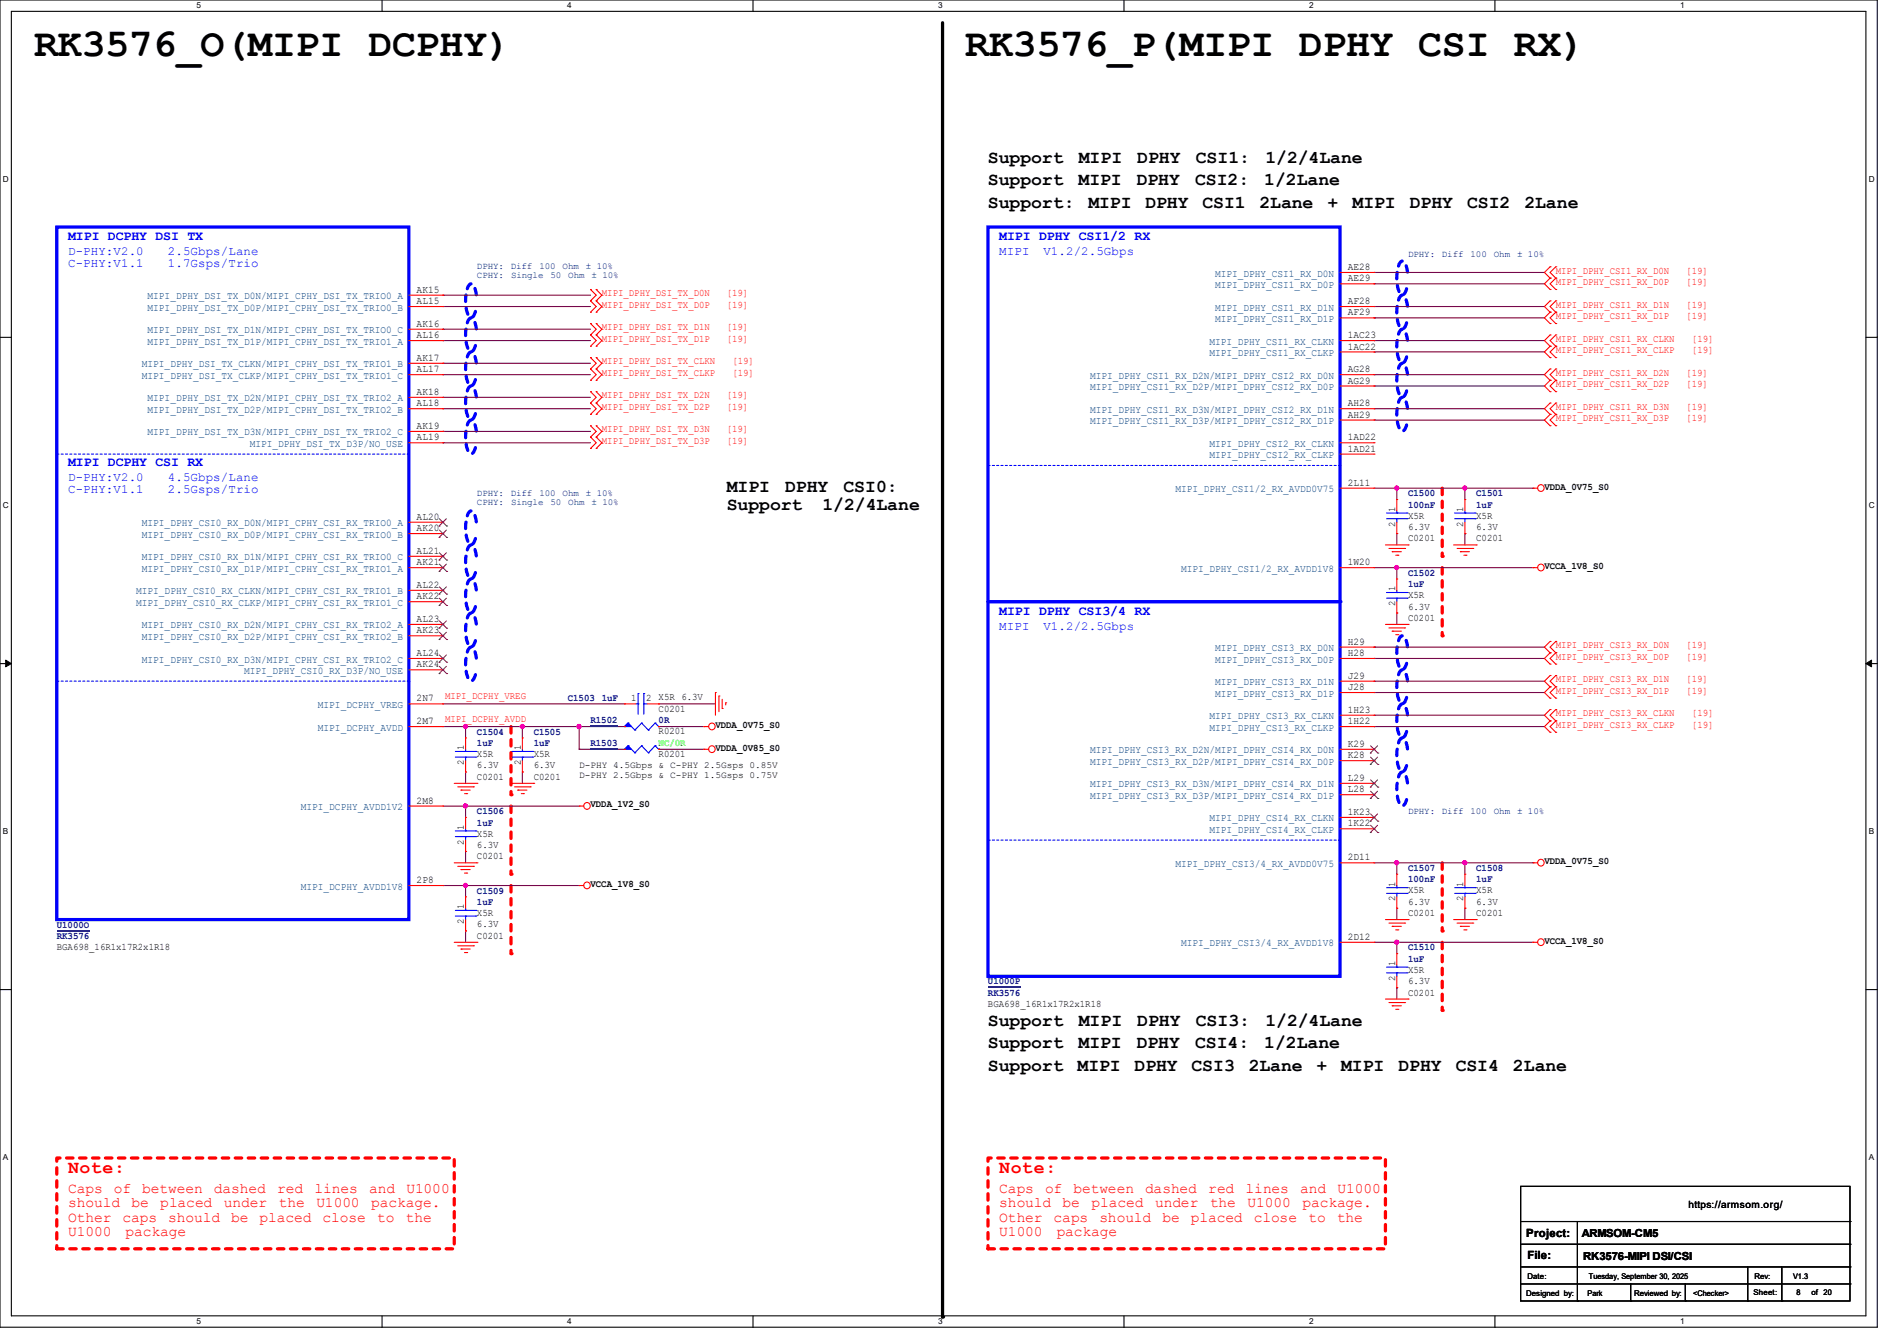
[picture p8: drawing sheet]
<svg xmlns="http://www.w3.org/2000/svg" width="297mm" height="210mm" viewBox="0 0 297 210" stroke-linecap="round" stroke-linejoin="round" font-family="sans-serif">
<path d="M0 0h293.9v207.9h-293.9zM1.8 1.8h290.3v204.3h-290.3z" fill="none" stroke="#000" stroke-width=".17"/>
<g fill="#fff">
<path d="M30.8 .2h.7v1.4h-.7z"/>
<path d="M30.8 206.2h.7v1.4h-.7z"/>
</g>
<path d="M59.8 0v1.8M59.8 206.1v1.8" fill="none" stroke="#000" stroke-width=".17"/>
<g fill="#fff">
<path d="M88.8 .2h.7v1.4h-.7z"/>
<path d="M88.8 206.2h.7v1.4h-.7z"/>
</g>
<path d="M117.9 0v1.8M117.9 206.1v1.8" fill="none" stroke="#000" stroke-width=".17"/>
<g fill="#fff">
<path d="M146.9 .2h.7v1.4h-.7z"/>
<path d="M146.9 206.2h.7v1.4h-.7z"/>
</g>
<path d="M176 0v1.8M176 206.1v1.8" fill="none" stroke="#000" stroke-width=".17"/>
<g fill="#fff">
<path d="M205 .2h.7v1.4h-.7z"/>
<path d="M205 206.2h.7v1.4h-.7z"/>
</g>
<path d="M234.1 0v1.8M234.1 206.1v1.8" fill="none" stroke="#000" stroke-width=".17"/>
<g fill="#fff">
<path d="M263.1 .2h.6v1.4h-.6z"/>
<path d="M263.1 206.2h.6v1.4h-.6z"/>
<path d="M.5 27.3h.9v1.4h-.9z"/>
<path d="M292.6 27.3h.9v1.4h-.9z"/>
<path d="M.5 78.4h.9v1.4h-.9z"/>
<path d="M292.6 78.4h.9v1.4h-.9z"/>
</g>
<path d="M0 52.8h1.8M292.1 52.8h1.8" fill="none" stroke="#000" stroke-width=".17"/>
<g fill="#fff">
<path d="M.5 129.5h.8v1.4h-.8z"/>
<path d="M292.6 129.5h.8v1.4h-.8z"/>
</g>
<path d="M0 103.9h1.8M292.1 103.9h1.8" fill="none" stroke="#000" stroke-width=".17"/>
<path d="M.9 103.4l.9 .5-.9 .5zM292.1 103.9l.9-.5v1z" fill="#000" stroke="#000" stroke-width=".16"/>
<g fill="#fff">
<path d="M.5 180.5h.8v1.4h-.8z"/>
<path d="M292.6 180.5h.8v1.4h-.8z"/>
</g>
<path d="M0 155h1.8M292.1 155h1.8" fill="none" stroke="#000" stroke-width=".17"/>
<path d="M225.8 76.5v10.6" fill="none" stroke="#f00" stroke-width=".51" stroke-dasharray="1 1"/>
<circle cx="225.8" cy="87.1" r=".25" fill="#f00" stroke-dasharray="1 1"/>
<path d="M225.8 88.9v10.7" fill="none" stroke="#f00" stroke-width=".51" stroke-dasharray="1 1"/>
<circle cx="225.8" cy="99.6" r=".25" fill="#f00" stroke-dasharray="1 1"/>
<path d="M80 113.8v10.7" fill="none" stroke="#f00" stroke-width=".51" stroke-dasharray="1 1"/>
<circle cx="80" cy="124.5" r=".25" fill="#f00" stroke-dasharray="1 1"/>
<path d="M80 126.2v10.7" fill="none" stroke="#f00" stroke-width=".51" stroke-dasharray="1 1"/>
<circle cx="80" cy="136.9" r=".25" fill="#f00" stroke-dasharray="1 1"/>
<path d="M80 138.7v10.7" fill="none" stroke="#f00" stroke-width=".51" stroke-dasharray="1 1"/>
<circle cx="80" cy="149.4" r=".25" fill="#f00" stroke-dasharray="1 1"/>
<path d="M147.6 3.6v202.6" fill="none" stroke="#000" stroke-width=".51"/>
<circle cx="147.6" cy="206.2" r=".25" fill="#000"/>
<path d="M225.8 135.1v10.7" fill="none" stroke="#f00" stroke-width=".51" stroke-dasharray="1 1"/>
<circle cx="225.8" cy="145.8" r=".25" fill="#f00" stroke-dasharray="1 1"/>
<path d="M225.8 147.6v10.6" fill="none" stroke="#f00" stroke-width=".51" stroke-dasharray="1 1"/>
<circle cx="225.8" cy="158.2" r=".25" fill="#f00" stroke-dasharray="1 1"/>
<path d="M8.9 181.4h62.2v14.2h-62.2zM154.7 181.4h62.2v14.2h-62.2z" fill="none" stroke="#f00" stroke-width=".51" stroke-dasharray="1 1"/>
<g fill="none" stroke="#00f" stroke-width=".51" stroke-dasharray="1 1">
<path d="M74.6 46.2a2.02 2.02 0 0 0-.8-1.8 1.41 1.41 0 0 0-.8 1.4 5.6 5.6 0 0 0 .5 3.8l.3 .1a1.41 1.41 0 0 0 .7-1.3l.1-.6M74.6 51.5a2.02 2.02 0 0 0-.8-1.7 1.41 1.41 0 0 0-.8 1.3 5.6 5.6 0 0 0 .5 3.9l.3 .1a1.41 1.41 0 0 0 .7-1.3l.1-.7M74.6 56.8a2.02 2.02 0 0 0-.8-1.7 1.41 1.41 0 0 0-.8 1.3 5.6 5.6 0 0 0 .5 3.9l.3 .1a1.41 1.41 0 0 0 .7-1.3l.1-.7M220.4 42.6a2.02 2.02 0 0 0-.8-1.7 1.41 1.41 0 0 0-.8 1.3 5.6 5.6 0 0 0 .5 3.9l.3 .1a1.41 1.41 0 0 0 .7-1.3l.1-.7M220.4 47.9a2.02 2.02 0 0 0-.8-1.7 1.41 1.41 0 0 0-.8 1.3 5.6 5.6 0 0 0 .5 3.9l.3 .1a1.41 1.41 0 0 0 .7-1.3l.1-.6M220.4 53.3a2.02 2.02 0 0 0-.8-1.7 1.41 1.41 0 0 0-.8 1.3 5.6 5.6 0 0 0 .5 3.9l.3 .1a1.41 1.41 0 0 0 .7-1.4l.1-.6M220.4 58.6a2.02 2.02 0 0 0-.8-1.7 1.41 1.41 0 0 0-.8 1.3 5.6 5.6 0 0 0 .5 3.9l.3 .1a1.41 1.41 0 0 0 .7-1.3l.1-.7M74.6 62.2a2.02 2.02 0 0 0-.8-1.7 1.41 1.41 0 0 0-.8 1.3 5.6 5.6 0 0 0 .5 3.8l.3 .1a1.41 1.41 0 0 0 .7-1.3l.1-.6M74.6 67.5a2.02 2.02 0 0 0-.8-1.7 1.41 1.41 0 0 0-.8 1.3 5.6 5.6 0 0 0 .5 3.9l.3 .1a1.41 1.41 0 0 0 .7-1.3l.1-.7M220.4 63.9a2.02 2.02 0 0 0-.8-1.7 1.41 1.41 0 0 0-.8 1.3 5.6 5.6 0 0 0 .5 3.9l.3 .1a1.41 1.41 0 0 0 .7-1.3l.1-.6M74.6 81.7a2.02 2.02 0 0 0-.8-1.7 1.41 1.41 0 0 0-.8 1.3 5.6 5.6 0 0 0 .5 3.9l.3 .1a1.41 1.41 0 0 0 .7-1.3l.1-.7M74.6 87.1a2.02 2.02 0 0 0-.8-1.8 1.41 1.41 0 0 0-.8 1.4 5.6 5.6 0 0 0 .5 3.8l.3 .1a1.41 1.41 0 0 0 .7-1.3l.1-.6"/>
<path d="M74.6 92.4a2.02 2.02 0 0 0-.8-1.7 1.41 1.41 0 0 0-.8 1.3 5.6 5.6 0 0 0 .5 3.9l.3 .1a1.41 1.41 0 0 0 .7-1.3l.1-.7M74.6 97.7a2.02 2.02 0 0 0-.8-1.7 1.41 1.41 0 0 0-.8 1.3 5.6 5.6 0 0 0 .5 3.9l.3 .1a1.41 1.41 0 0 0 .7-1.3l.1-.7M74.6 103.1a2.02 2.02 0 0 0-.8-1.8 1.41 1.41 0 0 0-.8 1.4 5.6 5.6 0 0 0 .5 3.8l.3 .1a1.41 1.41 0 0 0 .7-1.3l.1-.6M220.4 101.3a2.02 2.02 0 0 0-.8-1.7 1.41 1.41 0 0 0-.8 1.3 5.6 5.6 0 0 0 .5 3.9l.3 .1a1.41 1.41 0 0 0 .7-1.4l.1-.6M220.4 106.6a2.02 2.02 0 0 0-.8-1.7 1.41 1.41 0 0 0-.8 1.3 5.6 5.6 0 0 0 .5 3.9l.3 .1a1.41 1.41 0 0 0 .7-1.3l.1-.7M220.4 112a2.02 2.02 0 0 0-.8-1.8 1.41 1.41 0 0 0-.8 1.3 5.6 5.6 0 0 0 .5 3.9l.3 .1a1.41 1.41 0 0 0 .7-1.3l.1-.6M220.4 117.3a2.02 2.02 0 0 0-.8-1.7 1.41 1.41 0 0 0-.8 1.3 5.6 5.6 0 0 0 .5 3.9l.3 .1a1.41 1.41 0 0 0 .7-1.4l.1-.6M220.4 122.6a2.02 2.02 0 0 0-.8-1.7 1.41 1.41 0 0 0-.8 1.3 5.6 5.6 0 0 0 .5 3.9l.3 .1a1.41 1.41 0 0 0 .7-1.3l.1-.7"/>
</g>
<g fill="none" stroke="#7f003f" stroke-width=".17">
<path d="M69.3 58.7h.1M69.3 56.9h.1M69.3 48h.1M69.3 46.2h.1M69.3 53.3h.1M69.3 51.6h.1M69.3 53.3h23.2M69.3 48h23.2M69.3 58.7h23.2M69.3 56.9h23.2M69.3 46.2h23.2M69.3 51.6h23.2"/>
<path d="M215.1 55.1h.1M215.1 53.3h.1M215.1 44.4h.1M215.1 42.7h.1M215.1 49.8h.1M215.1 48h.1M215.1 58.7h.1M215.1 55.1h26.7M215.1 53.3h26.7M215.1 44.4h26.7M215.1 42.7h26.7M215.1 49.8h26.7"/>
<path d="M215.1 48h26.7M215.1 58.7h26.7M69.3 64h.1M69.3 62.2h.1M69.3 69.3h.1M69.3 67.6h.1M69.3 64h23.2M69.3 62.2h23.2M69.3 69.3h23.2M69.3 67.6h23.2M215.1 60.5h.1M215.1 65.8h.1"/>
<path d="M215.1 64h.1M215.1 60.5h26.7M215.1 65.8h26.7M215.1 64h26.7M215.1 76.5h24.9M218.7 76.5h.1M218.7 76.5v1.7M229.4 76.5h.1M229.4 76.5v1.7M215.1 88.9h24.9M218.7 88.9h.1M218.7 83.6h.1"/>
<path d="M218.7 96h.1M218.7 83.6v1.7M218.7 88.9v1.8M218.7 96v1.8M229.4 83.6h.1M229.4 83.6v1.7M69.3 110.2h.1M69.3 110.2h28.5M69.3 113.8h28.5M72.9 113.8h.1M72.9 113.8v1.8M81.8 113.8h.1"/>
<path d="M81.8 113.8v1.8M90.7 117.3h.1M90.7 113.8h.1M90.7 117.3h7.1M90.7 113.8v3.5M103.1 110.2h.1M103.1 117.3h.1M103.1 113.8h.1M103.1 110.2h8.9M103.1 113.8h7.1M103.1 117.3h7.1M215.1 101.3h.1"/>
<path d="M215.1 103.1h.1M215.1 106.7h.1M215.1 108.5h.1M215.1 112h.1M215.1 113.8h.1M215.1 113.8h26.7M215.1 101.3h26.7M215.1 103.1h26.7M215.1 106.7h26.7M215.1 108.5h26.7M215.1 112h26.7M69.3 126.2h21.4"/>
<path d="M69.3 138.7h21.4M72.9 126.2h.1M72.9 138.7h.1M72.9 120.9h.1M72.9 133.4h.1M72.9 120.9v1.8M72.9 126.2v1.8M72.9 133.4v1.7M72.9 138.7v1.8M81.8 120.9h.1M81.8 120.9v1.8M215.1 135.1h24.9"/>
<path d="M218.7 135.1h.1M218.7 135.1v1.8M229.4 135.1h.1M229.4 135.1v1.8M72.9 145.8h.1M72.9 145.8v1.8M215.1 147.6h24.9M218.7 142.2h.1M218.7 147.6h.1M218.7 154.7h.1M218.7 142.2v1.8M218.7 147.6v1.8"/>
<path d="M218.7 154.7v1.8M229.4 142.2h.1M229.4 142.2v1.8"/>
</g>
<g fill="#f0f" stroke="#f0f" stroke-width=".17">
<circle cx="81.8" cy="113.8" r=".32"/>
<circle cx="72.9" cy="113.8" r=".32"/>
<circle cx="90.7" cy="113.8" r=".32"/>
<circle cx="72.9" cy="126.2" r=".32"/>
<circle cx="72.9" cy="138.7" r=".32"/>
<circle cx="229.3" cy="76.4" r=".32"/>
<circle cx="218.7" cy="76.4" r=".32"/>
<circle cx="218.7" cy="88.9" r=".32"/>
<circle cx="229.3" cy="135.1" r=".32"/>
<circle cx="218.7" cy="135.1" r=".32"/>
<circle cx="218.7" cy="147.6" r=".32"/>
</g>
<g fill="none" stroke="#f00" stroke-width=".17">
<path d="M92.5 47.1h.1M92.5 45.3h.1M92.5 48.9h.1M92.5 52.5h.1M92.5 50.7h.1M92.5 54.2h.1M92.5 57.8h.1M92.5 56h.1M92.5 59.6h.1M92.5 45.3l.8 .9-.8 .9M92.5 47.1l.8 .9-.8 .9M92.5 50.7l.8 .9-.8 .9"/>
<path d="M92.5 52.5l.8 .8-.8 .9M92.5 56l.8 .9-.8 .9M92.5 57.8l.8 .9-.8 .9M93.3 47.1h.1M93.3 45.3h.1M93.3 48.9h.1M93.3 52.5h.1M93.3 50.7h.1M93.3 54.2h.1M93.3 57.8h.1M93.3 56h.1M93.3 59.6h.1"/>
<path d="M93.3 45.3l.9 .9-.9 .9M93.3 47.1l.9 .9-.9 .9M93.3 50.7l.9 .9-.9 .9M93.3 52.5l.9 .8-.9 .9M93.3 56l.9 .9-.9 .9M93.3 57.8l.9 .9-.9 .9M242.7 41.8h.1M242.7 43.6h.1M242.7 45.3h.1M242.7 47.1h.1M242.7 48.9h.1M242.7 50.7h.1"/>
<path d="M242.7 52.5h.1M242.7 54.2h.1M242.7 56h.1M242.7 57.8h.1M242.7 59.6h.1M242.7 41.8l-.9 .9 .9 .9M242.7 43.6l-.9 .8 .9 .9M242.7 47.1l-.9 .9 .9 .9M242.7 48.9l-.9 .9 .9 .9M242.7 52.5l-.9 .8 .9 .9M242.7 54.2l-.9 .9 .9 .9M242.7 57.8l-.9 .9 .9 .9"/>
<path d="M242.7 59.6l-.9 .9 .9 .8M243.6 43.6h.1M243.6 41.8h.1M243.6 45.3h.1M243.6 48.9h.1M243.6 47.1h.1M243.6 50.7h.1M243.6 54.2h.1M243.6 52.5h.1M243.6 56h.1M243.6 59.6h.1M243.6 57.8h.1"/>
<path d="M243.6 41.8l-.9 .9 .9 .9M243.6 43.6l-.9 .8 .9 .9M243.6 47.1l-.9 .9 .9 .9M243.6 48.9l-.9 .9 .9 .9M243.6 52.5l-.9 .8 .9 .9M243.6 54.2l-.9 .9 .9 .9M243.6 57.8l-.9 .9 .9 .9M243.6 59.6l-.9 .9 .9 .8M92.5 63.1h.1M92.5 61.3h.1M92.5 64.9h.1M92.5 68.5h.1"/>
<path d="M92.5 66.7h.1M92.5 70.2h.1M92.5 61.3l.8 .9-.8 .9M92.5 63.1l.8 .9-.8 .9M92.5 66.7l.8 .9-.8 .9M92.5 68.5l.8 .8-.8 .9M93.3 63.1h.1M93.3 61.3h.1M93.3 64.9h.1M93.3 68.5h.1M93.3 66.7h.1M93.3 70.2h.1"/>
<path d="M93.3 61.3l.9 .9-.9 .9M93.3 63.1l.9 .9-.9 .9M93.3 66.7l.9 .9-.9 .9M93.3 68.5l.9 .8-.9 .9M218.7 78.2h.1M218.7 78.2v1.8M240 76.5h.1M240 76.5h.7M242.7 61.3h.1M242.7 63.1h.1M242.7 64.9h.1M242.7 66.7h.1"/>
<path d="M242.7 63.1l-.9 .9 .9 .9M242.7 64.9l-.9 .9 .9 .9M243.6 61.3h.1M243.6 64.9h.1M243.6 63.1h.1M243.6 66.7h.1M243.6 63.1l-.9 .9 .9 .9M243.6 64.9l-.9 .9 .9 .9M216.9 85.3h3.6M216.9 97.8h3.6M217.5 85.9h2.4M217.5 98.3h2.4"/>
<path d="M218 86.4h.1M218 98.8h.1M218 86.4h1.4M218 98.8h1.4M218.5 87h.4M218.5 99.4h.4M218.7 83.6h.1M218.7 81.8v1.8M218.9 87h.1M218.9 99.4h.1M219.9 85.9h.1M219.9 98.3h.1"/>
<path d="M220.5 85.3h.1M220.5 97.8h.1M227.6 85.3h3.5M228.1 85.9h2.5M228.6 86.4h.1M228.6 86.4h1.5M229.2 87h.3M229.5 87h.1M230.6 85.9h.1M231.1 85.3h.1M240 88.9h.1M240 88.9h.7"/>
<path d="M72.9 115.6h.1M72.9 115.6v1.7M72.9 119.1v1.8M110.2 113.8h.1M110.2 117.3h.1M110.2 113.8h.8M110.2 117.3h.8M112 108.5h.1M112 108.5v3.5M112.6 109h.1M112.6 109v2.5M113.1 111h.1"/>
<path d="M113.1 109.5v1.5M113.6 110.1h.1M113.6 110.1v.3M242.7 100.5h.1M242.7 102.2h.1M242.7 104h.1M242.7 105.8h.1M242.7 107.6h.1M242.7 109.3h.1M242.7 111.1h.1M242.7 112.9h.1M242.7 114.7h.1"/>
<path d="M242.7 100.5l-.9 .8 .9 .9M242.7 102.2l-.9 .9 .9 .9M242.7 105.8l-.9 .9 .9 .9M242.7 107.6l-.9 .9 .9 .8M242.7 111.1l-.9 .9 .9 .9M242.7 112.9l-.9 .9 .9 .9M243.6 102.2h.1M243.6 100.5h.1M243.6 104h.1M243.6 107.6h.1M243.6 105.8h.1M243.6 109.3h.1"/>
<path d="M243.6 112.9h.1M243.6 111.1h.1M243.6 114.7h.1M243.6 100.5l-.9 .8 .9 .9M243.6 102.2l-.9 .9 .9 .9M243.6 105.8l-.9 .9 .9 .9M243.6 107.6l-.9 .9 .9 .8M243.6 111.1l-.9 .9 .9 .9M243.6 112.9l-.9 .9 .9 .9M71.1 122.7h3.6M71.1 135.1h3.6M71.7 123.2h2.4"/>
<path d="M71.7 135.7h2.4M72.2 123.7h.1M72.2 136.2h.1M72.2 123.7h1.4M72.2 136.2h1.4M72.7 124.3h.4M72.7 136.7h.4M72.9 120.9h.1M73.1 124.3h.1M73.1 136.7h.1M74.1 123.2h.1M74.1 135.7h.1"/>
<path d="M74.7 122.7h.1M74.7 135.1h.1M80 122.7h3.6M80.6 123.2h2.4M81.1 123.7h.1M81.1 123.7h1.4M81.6 124.3h.4M82 124.3h.1M83 123.2h.1M83.6 122.7h.1M90.7 138.7h.1M90.7 126.2h.1"/>
<path d="M90.7 138.7h.7M90.7 126.2h.7M240 135.1h.1M240 135.1h.7M71.1 147.6h3.6M71.7 148.1h2.4M72.2 148.6h.1M72.2 148.6h1.4M72.7 149.2h.4M73.1 149.2h.1M74.1 148.1h.1M74.7 147.6h.1"/>
<path d="M216.9 144h3.6M216.9 156.5h3.6M217.5 144.6h2.4M217.5 157h2.4M218 145.1h.1M218 157.5h.1M218 145.1h1.4M218 157.5h1.4M218.5 145.6h.4M218.5 158.1h.4M218.9 145.6h.1M218.9 158.1h.1"/>
<path d="M219.9 144.6h.1M219.9 157h.1M220.5 144h.1M220.5 156.5h.1M227.6 144h3.5M228.1 144.6h2.5M228.6 145.1h.1M228.6 145.1h1.5M229.2 145.6h.3M229.5 145.6h.1M230.6 144.6h.1M231.1 144h.1"/>
<path d="M240 147.6h.1M240 147.6h.7"/>
<circle cx="241.2" cy="76.4" r=".52"/>
<circle cx="241.2" cy="88.9" r=".52"/>
<circle cx="111.5" cy="117.3" r=".52"/>
<circle cx="111.5" cy="113.8" r=".52"/>
<circle cx="91.9" cy="138.7" r=".52"/>
<circle cx="91.9" cy="126.2" r=".52"/>
<circle cx="241.2" cy="135.1" r=".52"/>
<circle cx="241.2" cy="147.6" r=".52"/>
</g>
<g fill="none" stroke="#000" stroke-width=".17">
<path d="M238.1 185.8h51.5v18h-51.5zM238.1 191.3h51.5M238.1 194.9h51.5M238.1 198.4h51.5M247 191.3v12.5M273.6 198.4v5.4M279 198.4v5.4M289.6 191.3h.1M289.6 194.9h.1M289.6 198.4h.1M238.1 201.1h51.5M247 203.8h.1"/>
<path d="M255.3 203.8h.1M255.3 201.1v2.7M263.9 203.8h.1M263.9 201.1v2.7M273.6 203.8h.1M279 203.8h.1M289.6 201.1h.1"/>
</g>
<g fill="none" stroke="#00f" stroke-width=".17">
<path d="M217.1 81.2h3.2M217.1 80.3h3.2M218.7 80.3h.1M218.7 81.2h.1M218.7 80v.3M218.7 81.2v.6M220.3 81.2h.1M220.3 80.3h.1M71.3 118.6h3.2M71.3 117.7h3.2M72.9 117.7h.1M72.9 118.6h.1"/>
<path d="M72.9 117.3v.4M72.9 118.6v.5M74.5 118.6h.1M74.5 117.7h.1"/>
</g>
<path d="M154.7 35.6h55.1v117.3h-55.1zM154.7 94.2h55.1" fill="none" stroke="#00f" stroke-width=".51"/>
<path d="M154.7 72.9h55.1M209.8 72.9h.1" fill="none" stroke="#00f" stroke-width=".17" stroke-dasharray=".3 .3"/>
<circle cx="209.8" cy="94.2" r=".25" fill="#00f"/>
<path d="M8.9 71.1h55.1M64 71.1h.1M8.9 106.7h55.1M64 106.7h.1M154.7 131.6h55.1M209.8 131.6h.1" fill="none" stroke="#00f" stroke-width=".17" stroke-dasharray=".3 .3"/>
<path d="M92.5 113.7h4.2M92.5 117.3h4.2M8.9 145.8h5.1M154.7 154.6h5.1" fill="none" stroke="#00007f" stroke-width=".17"/>
<g fill="none" stroke="#f00" stroke-width=".17">
<path d="M64 48h5.3M64 53.3h5.3M64 58.7h5.3M64 46.2h5.3M64 51.6h5.3M64 56.9h5.3M69.3 46.2h.1M69.3 48h.1M69.3 51.6h.1M69.3 53.3h.1M69.3 56.9h.1M69.3 58.7h.1"/>
<path d="M209.8 42.7h5.3M209.8 44.4h5.3M209.8 48h5.3M209.8 49.8h5.3M209.8 53.3h5.3M209.8 55.1h5.3M209.8 58.7h5.3M215.1 42.7h.1M215.1 44.4h.1M215.1 48h.1M215.1 49.8h.1M215.1 53.3h.1"/>
<path d="M215.1 55.1h.1M215.1 58.7h.1M64 64h5.3M64 69.3h5.3M64 62.2h5.3M64 67.6h5.3M69.3 62.2h.1M69.3 64h.1M69.3 67.6h.1M69.3 69.3h.1M209.8 60.5h5.3M209.8 64h5.3"/>
<path d="M209.8 65.8h5.3M209.8 69.3h5.3M209.8 71.1h5.3M209.8 76.5h5.3M215.1 60.5h.1M215.1 64h.1M215.1 65.8h.1M215.1 69.3h.1M215.1 71.1h.1M215.1 76.5h.1M229.4 78.2h.1M229.4 78.2v1.8"/>
<path d="M64 88.9h5.3M64 81.8h5.3M64 83.6h5.3M64 87.1h5.3M64 92.5h5.3M64 94.2h5.3M64 97.8h5.3M64 99.6h5.3M69.3 81.8h.1M69.3 83.6h.1M69.3 87.1h.1M69.3 88.9h.1"/>
<path d="M69.3 92.5h.1M69.3 94.2h.1M69.3 97.8h.1M69.3 99.6h.1M209.8 88.9h5.3M215.1 88.9h.1M218.7 90.7h.1M218.7 96h.1M218.7 90.7v1.8M218.7 94.2v1.8M229.4 83.6h.1M229.4 81.8v1.8"/>
<path d="M64 103.1h5.3M64 113.8h5.3M64 110.2h5.3M64 104.9h5.3M69.3 103.1h.1M69.3 104.9h.1M69.3 110.2h.1M69.3 113.8h.1M81.8 115.6h.1M81.8 115.6v1.7M81.8 119.1v1.8M97.8 113.8h.1"/>
<path d="M97.8 110.2h.1M97.8 117.3h.1M97.8 110.2h1.8M101.3 110.2h1.8M103.1 113.8h.1M103.1 110.2h.1M103.1 117.3h.1M209.8 101.3h5.3M209.8 103.1h5.3M209.8 106.7h5.3M209.8 108.5h5.3M209.8 112h5.3"/>
<path d="M209.8 113.8h5.3M209.8 117.3h5.3M209.8 119.1h5.3M215.1 101.3h.1M215.1 103.1h.1M215.1 106.7h.1M215.1 108.5h.1M215.1 112h.1M215.1 113.8h.1M215.1 117.3h.1M215.1 119.1h.1M64 126.2h5.3"/>
<path d="M64 138.7h5.3M69.3 126.2h.1M69.3 138.7h.1M72.9 128h.1M72.9 133.4h.1M72.9 128v1.8M72.9 131.6v1.8M81.8 120.9h.1M209.8 122.7h5.3M209.8 124.5h5.3M209.8 128h5.3M209.8 129.8h5.3"/>
<path d="M209.8 135.1h5.3M215.1 122.7h.1M215.1 124.5h.1M215.1 128h.1M215.1 129.8h.1M215.1 135.1h.1M218.7 136.9h.1M218.7 136.9v1.8M229.4 136.9h.1M229.4 136.9v1.8M72.9 140.5h.1M72.9 145.8h.1"/>
<path d="M72.9 140.5v1.7M72.9 144v1.8M209.8 147.6h5.3M215.1 147.6h.1M218.7 142.2h.1M218.7 149.4h.1M218.7 154.7h.1M218.7 140.5v1.7M218.7 149.4v1.7M218.7 152.9v1.8M229.4 142.2h.1M229.4 140.5v1.7"/>
</g>
<g fill="none" stroke="#7f3f00" stroke-width=".16">
<path d="M68.7 82.4h.1M68.7 84.2h.1M68.7 87.7h.1M68.7 89.5h.1M68.7 93h.1M68.7 94.8h.1M68.7 98.4h.1M68.8 81.2l1.1 1.2M68.8 83l1.1 1.2M68.8 86.6l1.1 1.1M68.8 88.3l1.1 1.2M68.8 91.9l1.1 1.1"/>
<path d="M68.8 93.7l1.1 1.1M68.8 97.2l1.1 1.2M68.8 99l1.1 1.2M69.9 81.2l-1.2 1.2M69.9 83l-1.2 1.2M69.9 86.6l-1.2 1.1M69.9 88.3l-1.2 1.2M69.9 91.9l-1.2 1.1M69.9 93.7l-1.2 1.1M69.9 97.2l-1.2 1.2M69.9 99l-1.2 1.2M69.9 82.4h.1"/>
<path d="M69.9 84.2h.1M69.9 87.7h.1M69.9 89.5h.1M69.9 93h.1M69.9 94.8h.1M69.9 98.4h.1M68.7 100.2h.1M68.7 103.7h.1M68.7 105.5h.1M68.8 102.6l1.1 1.1M68.8 104.4l1.1 1.1M69.9 102.6l-1.2 1.1"/>
<path d="M69.9 104.4l-1.2 1.1M69.9 100.2h.1M69.9 103.7h.1M69.9 105.5h.1M214.5 117.9h.1M214.5 119.7h.1M214.6 116.8l1.1 1.1M214.6 118.6l1.1 1.1M215.7 116.8l-1.2 1.1M215.7 118.6l-1.2 1.1M215.7 117.9h.1M215.7 119.7h.1"/>
<path d="M214.5 123.3h.1M214.5 125.1h.1M214.5 128.6h.1M214.5 130.4h.1M214.6 122.1l1.1 1.2M214.6 123.9l1.1 1.2M214.6 127.5l1.1 1.1M214.6 129.2l1.1 1.2M215.7 122.1l-1.2 1.2M215.7 123.9l-1.2 1.2M215.7 127.5l-1.2 1.1M215.7 129.2l-1.2 1.2"/>
<path d="M215.7 123.3h.1M215.7 125.1h.1M215.7 128.6h.1M215.7 130.4h.1"/>
</g>
<g fill="none" stroke="#00f" stroke-width=".17">
<path d="M217.1 93.7h3.2M217.1 92.8h3.2M218.7 92.8h.1M218.7 93.7h.1M218.7 92.5v.3M218.7 93.7v.5M220.3 93.7h.1M220.3 92.8h.1M227.8 81.2h3.2M227.8 80.3h3.2M229.4 80.3h.1M229.4 81.2h.1"/>
<path d="M229.4 80v.3M229.4 81.2v.6M231 81.2h.1M231 80.3h.1M80.2 118.6h3.2M80.2 117.7h3.2M81.8 117.7h.1M81.8 118.6h.1M81.8 117.3v.4M81.8 118.6v.5M83.4 118.6h.1M83.4 117.7h.1"/>
<path d="M98.3 113.2h.1M98.3 116.8h.1M98.3 113.2l-.5 .6M98.3 113.2l1.1 1.1M98.3 116.8l-.5 .5M98.3 116.8l1.1 1.1M99.4 114.3h.1M99.4 117.9h.1M99.6 110.2h.3M99.9 110.2h.1M99.9 108.6h.1M99.9 108.6v3.2"/>
<path d="M100.5 113.2h.1M100.5 116.8h.1M100.5 113.2l-1.1 1.1M100.5 113.2l1 1.1M100.5 116.8l-1.1 1.1M100.5 116.8l1 1.1M100.8 108.6h.1M100.8 110.2h.1M100.8 110.2h.5M100.8 108.6v3.2M101.5 114.3h.1M101.5 117.9h.1"/>
<path d="M102.6 113.2h.1M102.6 116.8h.1M102.6 113.2l-1.1 1.1M102.6 113.2l.5 .6M102.6 116.8l-1.1 1.1M102.6 116.8l.5 .5M103.1 113.8h.1M103.1 117.3h.1M71.3 131h3.2M71.3 130.1h3.2M72.9 130.1h.1M72.9 131h.1"/>
<path d="M72.9 129.8v.3M72.9 131v.6M74.5 131h.1M74.5 130.1h.1M217.1 139.9h3.2M217.1 139h3.2M218.7 139h.1M218.7 139.9h.1M218.7 138.7v.3M218.7 139.9v.6M220.3 139.9h.1M220.3 139h.1"/>
<path d="M227.8 139.9h3.2M227.8 139h3.2M229.4 139h.1M229.4 139.9h.1M229.4 138.7v.3M229.4 139.9v.6M231 139.9h.1M231 139h.1M71.3 143.5h3.2M71.3 142.6h3.2M72.9 142.6h.1M72.9 143.5h.1"/>
<path d="M72.9 142.2v.4M72.9 143.5v.5M74.5 143.5h.1M74.5 142.6h.1M217.1 152.4h3.2M217.1 151.5h3.2M218.7 151.5h.1M218.7 152.4h.1M218.7 151.1v.4M218.7 152.4v.5M220.3 152.4h.1M220.3 151.5h.1"/>
</g>
<g fill="#00f" stroke="#00f" stroke-width=".17">
<path d="M97.8 113.8l.5-.6 .5 .6z"/>
<path d="M97.8 117.3l.5-.5 .5 .5z"/>
</g>
<path d="M8.9 35.6h55.1v108.4h-55.1z" fill="none" stroke="#00f" stroke-width=".51"/>
<g fill="#f0f" stroke="#f0f" stroke-width=".17">
<circle cx="81.8" cy="113.8" r=".32"/>
<circle cx="72.9" cy="113.8" r=".32"/>
<circle cx="90.7" cy="113.8" r=".32"/>
<circle cx="72.9" cy="126.2" r=".32"/>
<circle cx="72.9" cy="138.7" r=".32"/>
<circle cx="229.3" cy="76.4" r=".32"/>
<circle cx="218.7" cy="76.4" r=".32"/>
<circle cx="218.7" cy="88.9" r=".32"/>
<circle cx="229.3" cy="135.1" r=".32"/>
<circle cx="218.7" cy="135.1" r=".32"/>
<circle cx="218.7" cy="147.6" r=".32"/>
</g>
<g font-size="6.2">
<text x="5.3" y="8.8">RK3576_O(MIPI DCPHY)</text>
<text x="151.1" y="8.8">RK3576_P(MIPI DPHY CSI RX)</text>
</g>
<g font-size="2.8">
<text x="154.7" y="25.5">Support</text>
<text x="154.7" y="29">Support</text>
<text x="168.9" y="29">MIPI</text>
<text x="168.9" y="25.5">MIPI</text>
<text x="178" y="29">DPHY</text>
<text x="178.1" y="25.5">DPHY</text>
<text x="187.1" y="29">CSI2:</text>
<text x="187.2" y="25.5">CSI1:</text>
<text x="197.9" y="29">1/2Lane</text>
<text x="198.1" y="25.5">1/2/4Lane</text>
<text x="154.7" y="32.6">Support:</text>
<text x="170.4" y="32.6">MIPI</text>
<text x="179.3" y="32.6">DPHY</text>
<text x="188.3" y="32.6">CSI1</text>
<text x="197.2" y="32.6">2Lane</text>
<text x="207.9" y="32.6">+</text>
<text x="211.8" y="32.6">MIPI</text>
<text x="220.7" y="32.6">DPHY</text>
<text x="229.7" y="32.6">CSI2</text>
<text x="238.7" y="32.6">2Lane</text>
<text x="113.8" y="77">MIPI</text>
<text x="122.9" y="77">DPHY</text>
<text x="132.1" y="77">CSI0:</text>
<text x="113.8" y="79.9">Support</text>
<text x="128.8" y="79.9">1/2/4Lane</text>
<text x="154.7" y="160.6">Support</text>
<text x="168.9" y="160.6">MIPI</text>
<text x="178.1" y="160.6">DPHY</text>
<text x="187.2" y="160.6">CSI3:</text>
<text x="198.1" y="160.6">1/2/4Lane</text>
<text x="154.7" y="164.2">Support</text>
<text x="154.7" y="167.7">Support</text>
<text x="168.7" y="167.7">MIPI</text>
<text x="168.9" y="164.2">MIPI</text>
<text x="177.6" y="167.7">DPHY</text>
<text x="178" y="164.2">DPHY</text>
<text x="186.6" y="167.7">CSI3</text>
<text x="187.1" y="164.2">CSI4:</text>
<text x="195.5" y="167.7">2Lane</text>
<text x="197.9" y="164.2">1/2Lane</text>
<text x="206.1" y="167.7">+</text>
<text x="210" y="167.7">MIPI</text>
<text x="219" y="167.7">DPHY</text>
<text x="227.9" y="167.7">CSI4</text>
<text x="236.9" y="167.7">2Lane</text>
</g>
<g font-size="2.8" fill="#f00">
<text x="10.7" y="183.7">Note:</text>
<text x="156.5" y="183.7">Note:</text>
</g>
<g font-size="2.3" fill="#f00">
<text x="10.7" y="186.8">Caps</text>
<text x="10.7" y="189.1">should</text>
<text x="10.7" y="191.3">Other</text>
<text x="17.8" y="186.8">of</text>
<text x="19.2" y="191.3">caps</text>
<text x="20.6" y="189.1">be</text>
<text x="22.3" y="186.8">between</text>
<text x="25.1" y="189.1">placed</text>
<text x="26.3" y="191.3">should</text>
<text x="33.5" y="186.8">dashed</text>
<text x="35.1" y="189.1">under</text>
<text x="36.2" y="191.3">be</text>
<text x="40.6" y="191.3">placed</text>
<text x="43.4" y="186.8">red</text>
<text x="43.7" y="189.1">the</text>
<text x="49.2" y="186.8">lines</text>
<text x="49.5" y="189.1">U1000</text>
<text x="50.5" y="191.3">close</text>
<text x="57.8" y="186.8">and</text>
<text x="58.1" y="189.1">package.</text>
<text x="59.1" y="191.3">to</text>
<text x="63.5" y="191.3">the</text>
<text x="63.6" y="186.8">U1000</text>
<text x="156.5" y="186.8">Caps</text>
<text x="156.5" y="189.1">should</text>
<text x="156.5" y="191.3">Other</text>
<text x="163.6" y="186.8">of</text>
<text x="165" y="191.3">caps</text>
<text x="166.4" y="189.1">be</text>
<text x="168.1" y="186.8">between</text>
<text x="170.9" y="189.1">placed</text>
<text x="172.1" y="191.3">should</text>
<text x="179.3" y="186.8">dashed</text>
<text x="180.9" y="189.1">under</text>
<text x="182" y="191.3">be</text>
<text x="186.4" y="191.3">placed</text>
<text x="189.2" y="186.8">red</text>
<text x="189.5" y="189.1">the</text>
<text x="195" y="186.8">lines</text>
<text x="195.3" y="189.1">U1000</text>
<text x="196.3" y="191.3">close</text>
<text x="203.6" y="186.8">and</text>
<text x="203.9" y="189.1">package.</text>
<text x="204.9" y="191.3">to</text>
<text x="209.3" y="191.3">the</text>
<text x="209.4" y="186.8">U1000</text>
<text x="10.7" y="193.6">U1000</text>
<text x="19.7" y="193.6">package</text>
<text x="156.5" y="193.6">U1000</text>
<text x="165.4" y="193.6">package</text>
</g>
<g font-size="2.1" fill="#00f">
<text x="10.7" y="37.6">MIPI DCPHY DSI TX</text>
<text x="156.5" y="37.6">MIPI DPHY CSI1/2 RX</text>
<text x="10.7" y="73">MIPI DCPHY CSI RX</text>
<text x="156.5" y="96.3">MIPI DPHY CSI3/4 RX</text>
</g>
<g font-size="1.9" fill="#00f">
<text x="10.7" y="39.9">D-PHY:V2.0</text>
<text x="10.7" y="41.9">C-PHY:V1.1</text>
<text x="26.3" y="39.9">2.5Gbps/Lane</text>
<text x="26.3" y="41.9">1.7Gsps/Trio</text>
<text x="156.5" y="39.9">MIPI</text>
<text x="163.4" y="39.9">V1.2/2.5Gbps</text>
<text x="10.7" y="75.3">D-PHY:V2.0</text>
<text x="10.7" y="77.3">C-PHY:V1.1</text>
<text x="26.3" y="75.3">4.5Gbps/Lane</text>
<text x="26.3" y="77.3">2.5Gsps/Trio</text>
<text x="156.5" y="98.6">MIPI</text>
<text x="163.4" y="98.6">V1.2/2.5Gbps</text>
</g>
<g font-size="1.8">
<text x="239" y="193.7">Project:</text>
<text x="239.1" y="197.2">File:</text>
</g>
<g font-size="1.7">
<text x="247.7" y="193.8">ARMSOM-CM5</text>
<text x="247.9" y="197.4">RK3576-MIPI DSI/CSI</text>
</g>
<g font-size="1.6" fill="#003f7f">
<text x="23.1" y="46.9">MIPI_DPHY_DSI_TX_D0N/MIPI_CPHY_DSI_TX_TRIO0_A</text>
<text x="190.2" y="43.3">MIPI_DPHY_CSI1_RX_D0N</text>
<text x="190.2" y="45.1">MIPI_DPHY_CSI1_RX_D0P</text>
<text x="23.1" y="48.6">MIPI_DPHY_DSI_TX_D0P/MIPI_CPHY_DSI_TX_TRIO0_B</text>
<text x="23.1" y="52.2">MIPI_DPHY_DSI_TX_D1N/MIPI_CPHY_DSI_TX_TRIO0_C</text>
<text x="23.1" y="54">MIPI_DPHY_DSI_TX_D1P/MIPI_CPHY_DSI_TX_TRIO1_A</text>
<text x="189.4" y="54">MIPI_DPHY_CSI1_RX_CLKN</text>
<text x="190.2" y="48.6">MIPI_DPHY_CSI1_RX_D1N</text>
<text x="190.2" y="50.4">MIPI_DPHY_CSI1_RX_D1P</text>
<text x="22.2" y="57.5">MIPI_DPHY_DSI_TX_CLKN/MIPI_CPHY_DSI_TX_TRIO1_B</text>
<text x="22.2" y="59.3">MIPI_DPHY_DSI_TX_CLKP/MIPI_CPHY_DSI_TX_TRIO1_C</text>
<text x="170.7" y="59.3">MIPI_DPHY_CSI1_RX_D2N/MIPI_DPHY_CSI2_RX_D0N</text>
<text x="189.4" y="55.8">MIPI_DPHY_CSI1_RX_CLKP</text>
<text x="23.1" y="62.9">MIPI_DPHY_DSI_TX_D2N/MIPI_CPHY_DSI_TX_TRIO2_A</text>
<text x="23.1" y="64.6">MIPI_DPHY_DSI_TX_D2P/MIPI_CPHY_DSI_TX_TRIO2_B</text>
<text x="170.7" y="61.1">MIPI_DPHY_CSI1_RX_D2P/MIPI_DPHY_CSI2_RX_D0P</text>
<text x="170.7" y="64.6">MIPI_DPHY_CSI1_RX_D3N/MIPI_DPHY_CSI2_RX_D1N</text>
<text x="23.1" y="68.2">MIPI_DPHY_DSI_TX_D3N/MIPI_CPHY_DSI_TX_TRIO2_C</text>
<text x="39.1" y="70">MIPI_DPHY_DSI_TX_D3P/NO_USE</text>
<text x="170.7" y="66.4">MIPI_DPHY_CSI1_RX_D3P/MIPI_DPHY_CSI2_RX_D1P</text>
<text x="189.4" y="70">MIPI_DPHY_CSI2_RX_CLKN</text>
<text x="189.4" y="71.8">MIPI_DPHY_CSI2_RX_CLKP</text>
<text x="184" y="77.1">MIPI_DPHY_CSI1/2_RX_AVDD0V75</text>
<text x="22.2" y="82.4">MIPI_DPHY_CSI0_RX_D0N/MIPI_CPHY_CSI_RX_TRIO0_A</text>
<text x="22.2" y="84.2">MIPI_DPHY_CSI0_RX_D0P/MIPI_CPHY_CSI_RX_TRIO0_B</text>
<text x="22.2" y="87.8">MIPI_DPHY_CSI0_RX_D1N/MIPI_CPHY_CSI_RX_TRIO0_C</text>
<text x="22.2" y="89.5">MIPI_DPHY_CSI0_RX_D1P/MIPI_CPHY_CSI_RX_TRIO1_A</text>
<text x="184.9" y="89.5">MIPI_DPHY_CSI1/2_RX_AVDD1V8</text>
<text x="21.3" y="93.1">MIPI_DPHY_CSI0_RX_CLKN/MIPI_CPHY_CSI_RX_TRIO1_B</text>
<text x="21.3" y="94.9">MIPI_DPHY_CSI0_RX_CLKP/MIPI_CPHY_CSI_RX_TRIO1_C</text>
<text x="22.2" y="98.4">MIPI_DPHY_CSI0_RX_D2N/MIPI_CPHY_CSI_RX_TRIO2_A</text>
<text x="22.2" y="100.2">MIPI_DPHY_CSI0_RX_D2P/MIPI_CPHY_CSI_RX_TRIO2_B</text>
<text x="190.2" y="102">MIPI_DPHY_CSI3_RX_D0N</text>
<text x="22.2" y="103.8">MIPI_DPHY_CSI0_RX_D3N/MIPI_CPHY_CSI_RX_TRIO2_C</text>
<text x="38.2" y="105.5">MIPI_DPHY_CSI0_RX_D3P/NO_USE</text>
<text x="190.2" y="103.8">MIPI_DPHY_CSI3_RX_D0P</text>
<text x="190.2" y="107.3">MIPI_DPHY_CSI3_RX_D1N</text>
<text x="49.8" y="110.9">MIPI_DCPHY_VREG</text>
<text x="189.4" y="112.7">MIPI_DPHY_CSI3_RX_CLKN</text>
<text x="190.2" y="109.1">MIPI_DPHY_CSI3_RX_D1P</text>
<text x="49.8" y="114.4">MIPI_DCPHY_AVDD</text>
<text x="170.7" y="118">MIPI_DPHY_CSI3_RX_D2N/MIPI_DPHY_CSI4_RX_D0N</text>
<text x="170.7" y="119.8">MIPI_DPHY_CSI3_RX_D2P/MIPI_DPHY_CSI4_RX_D0P</text>
<text x="189.4" y="114.4">MIPI_DPHY_CSI3_RX_CLKP</text>
<text x="170.7" y="123.3">MIPI_DPHY_CSI3_RX_D3N/MIPI_DPHY_CSI4_RX_D1N</text>
<text x="170.7" y="125.1">MIPI_DPHY_CSI3_RX_D3P/MIPI_DPHY_CSI4_RX_D1P</text>
<text x="47.1" y="126.9">MIPI_DCPHY_AVDD1V2</text>
<text x="189.4" y="128.7">MIPI_DPHY_CSI4_RX_CLKN</text>
<text x="189.4" y="130.4">MIPI_DPHY_CSI4_RX_CLKP</text>
<text x="184" y="135.8">MIPI_DPHY_CSI3/4_RX_AVDD0V75</text>
<text x="47.1" y="139.3">MIPI_DCPHY_AVDD1V8</text>
<text x="184.9" y="148.2">MIPI_DPHY_CSI3/4_RX_AVDD1V8</text>
</g>
<g font-size="1.6">
<text x="65.2" y="45.8">AK15</text>
<text x="65.2" y="47.6">AL15</text>
<text x="211" y="42.3">AE28</text>
<text x="211" y="44.1">AE29</text>
<text x="211" y="47.6">AF28</text>
<text x="65.2" y="51.2">AK16</text>
<text x="65.2" y="53">AL16</text>
<text x="211" y="49.4">AF29</text>
<text x="211" y="53">1AC23</text>
<text x="65.2" y="56.5">AK17</text>
<text x="65.2" y="58.3">AL17</text>
<text x="211" y="54.7">1AC22</text>
<text x="211" y="58.3">AG28</text>
<text x="65.2" y="61.8">AK18</text>
<text x="65.2" y="63.6">AL18</text>
<text x="211" y="60.1">AG29</text>
<text x="211" y="63.6">AH28</text>
<text x="211" y="65.4">AH29</text>
<text x="65.2" y="67.2">AK19</text>
<text x="65.2" y="69">AL19</text>
<text x="211" y="69">1AD22</text>
<text x="211" y="70.7">1AD21</text>
<text x="211" y="76.1">2L11</text>
<text x="241.8" y="76.7">VDDA_0V75_S0</text>
<text x="65.2" y="81.4">AL20</text>
<text x="65.2" y="83.2">AK20</text>
<text x="218.4" y="82.5" transform="rotate(-90 218.4 82.5)">2</text>
<text x="218.4" y="80.2" transform="rotate(-90 218.4 80.2)">1</text>
<text x="220.5" y="81.2">X5R</text>
<text x="220.5" y="83">6.3V</text>
<text x="229.1" y="82.5" transform="rotate(-90 229.1 82.5)">2</text>
<text x="229.1" y="80.2" transform="rotate(-90 229.1 80.2)">1</text>
<text x="231.1" y="81.2">X5R</text>
<text x="231.1" y="83">6.3V</text>
<text x="65.2" y="86.7">AL21</text>
<text x="65.2" y="88.5">AK21</text>
<text x="211" y="88.5">1W20</text>
<text x="220.5" y="84.8">C0201</text>
<text x="231.1" y="84.8">C0201</text>
<text x="241.8" y="89.1">VCCA_1V8_S0</text>
<text x="65.2" y="92.1">AL22</text>
<text x="65.2" y="93.9">AK22</text>
<text x="218.4" y="95" transform="rotate(-90 218.4 95)">2</text>
<text x="218.4" y="92.6" transform="rotate(-90 218.4 92.6)">1</text>
<text x="220.5" y="93.7">X5R</text>
<text x="220.5" y="95.5">6.3V</text>
<text x="65.2" y="97.4">AL23</text>
<text x="65.2" y="99.2">AK23</text>
<text x="211" y="101">H29</text>
<text x="220.5" y="97.2">C0201</text>
<text x="65.2" y="102.7">AL24</text>
<text x="65.2" y="104.5">AK24</text>
<text x="211" y="102.7">H28</text>
<text x="211" y="106.3">J29</text>
<text x="65.2" y="109.9">2N7</text>
<text x="65.2" y="113.4">2M7</text>
<text x="98.8" y="109.9">1</text>
<text x="101.2" y="109.9">2</text>
<text x="103.1" y="111.5">C0201</text>
<text x="103.1" y="109.7">X5R 6.3V</text>
<text x="211" y="108.1">J28</text>
<text x="211" y="111.6">1H23</text>
<text x="211" y="113.4">1H22</text>
<text x="72.6" y="119.8" transform="rotate(-90 72.6 119.8)">2</text>
<text x="72.6" y="117.5" transform="rotate(-90 72.6 117.5)">1</text>
<text x="74.7" y="118.6">X5R</text>
<text x="81.5" y="119.8" transform="rotate(-90 81.5 119.8)">2</text>
<text x="81.5" y="117.5" transform="rotate(-90 81.5 117.5)">1</text>
<text x="83.6" y="118.6">X5R</text>
<text x="103.1" y="115">R0201</text>
<text x="103.1" y="118.6">R0201</text>
<text x="112" y="114">VDDA_0V75_S0</text>
<text x="112" y="117.6">VDDA_0V85_S0</text>
<text x="211" y="117">K29</text>
<text x="211" y="118.7">K28</text>
<text x="65.2" y="125.9">2M8</text>
<text x="74.7" y="122.1">C0201</text>
<text x="74.7" y="120.4">6.3V</text>
<text x="83.6" y="122.1">C0201</text>
<text x="83.6" y="120.4">6.3V</text>
<text x="211" y="122.3">L29</text>
<text x="211" y="124.1">L28</text>
<text x="72.6" y="130" transform="rotate(-90 72.6 130)">1</text>
<text x="74.7" y="131">X5R</text>
<text x="92.5" y="126.4">VDDA_1V2_S0</text>
<text x="211" y="127.6">1K23</text>
<text x="211" y="129.4">1K22</text>
<text x="72.6" y="132.3" transform="rotate(-90 72.6 132.3)">2</text>
<text x="74.7" y="134.6">C0201</text>
<text x="74.7" y="132.8">6.3V</text>
<text x="211" y="134.7">2D11</text>
<text x="241.8" y="135.3">VDDA_0V75_S0</text>
<text x="65.2" y="138.3">2P8</text>
<text x="72.6" y="142.4" transform="rotate(-90 72.6 142.4)">1</text>
<text x="74.7" y="143.5">X5R</text>
<text x="92.5" y="138.9">VCCA_1V8_S0</text>
<text x="218.4" y="141.2" transform="rotate(-90 218.4 141.2)">2</text>
<text x="218.4" y="138.9" transform="rotate(-90 218.4 138.9)">1</text>
<text x="220.5" y="143.5">C0201</text>
<text x="220.5" y="139.9">X5R</text>
<text x="220.5" y="141.7">6.3V</text>
<text x="229.1" y="141.2" transform="rotate(-90 229.1 141.2)">2</text>
<text x="229.1" y="138.9" transform="rotate(-90 229.1 138.9)">1</text>
<text x="231.1" y="143.5">C0201</text>
<text x="231.1" y="139.9">X5R</text>
<text x="231.1" y="141.7">6.3V</text>
<text x="8.9" y="148.8">BGA698_16R1x17R2x1R18</text>
<text x="72.6" y="144.7" transform="rotate(-90 72.6 144.7)">2</text>
<text x="74.7" y="147">C0201</text>
<text x="74.7" y="145.2">6.3V</text>
<text x="211" y="147.2">2D12</text>
<text x="241.8" y="147.8">VCCA_1V8_S0</text>
<text x="218.4" y="153.6" transform="rotate(-90 218.4 153.6)">2</text>
<text x="218.4" y="151.3" transform="rotate(-90 218.4 151.3)">1</text>
<text x="220.5" y="155.9">C0201</text>
<text x="220.5" y="152.4">X5R</text>
<text x="220.5" y="154.1">6.3V</text>
<text x="154.7" y="157.7">BGA698_16R1x17R2x1R18</text>
<text x="264.4" y="189.2">https://armsom.org/</text>
</g>
<g font-size="1.6" fill="#f00">
<text x="94.2" y="46.4">MIPI_DPHY_DSI_TX_D0N</text>
<text x="113.8" y="46.4">[19]</text>
<text x="243.6" y="42.8">MIPI_DPHY_CSI1_RX_D0N</text>
<text x="243.6" y="44.6">MIPI_DPHY_CSI1_RX_D0P</text>
<text x="264" y="42.8">[19]</text>
<text x="264" y="44.6">[19]</text>
<text x="94.2" y="48.2">MIPI_DPHY_DSI_TX_D0P</text>
<text x="94.2" y="51.7">MIPI_DPHY_DSI_TX_D1N</text>
<text x="94.2" y="53.5">MIPI_DPHY_DSI_TX_D1P</text>
<text x="113.8" y="48.2">[19]</text>
<text x="113.8" y="51.7">[19]</text>
<text x="113.8" y="53.5">[19]</text>
<text x="243.6" y="48.2">MIPI_DPHY_CSI1_RX_D1N</text>
<text x="243.6" y="50">MIPI_DPHY_CSI1_RX_D1P</text>
<text x="243.6" y="53.5">MIPI_DPHY_CSI1_RX_CLKN</text>
<text x="264" y="48.2">[19]</text>
<text x="264" y="50">[19]</text>
<text x="264.9" y="53.5">[19]</text>
<text x="94.2" y="57.1">MIPI_DPHY_DSI_TX_CLKN</text>
<text x="94.2" y="58.8">MIPI_DPHY_DSI_TX_CLKP</text>
<text x="114.7" y="57.1">[19]</text>
<text x="114.7" y="58.8">[19]</text>
<text x="243.6" y="55.3">MIPI_DPHY_CSI1_RX_CLKP</text>
<text x="243.6" y="58.8">MIPI_DPHY_CSI1_RX_D2N</text>
<text x="264" y="58.8">[19]</text>
<text x="264.9" y="55.3">[19]</text>
<text x="94.2" y="62.4">MIPI_DPHY_DSI_TX_D2N</text>
<text x="94.2" y="64.2">MIPI_DPHY_DSI_TX_D2P</text>
<text x="113.8" y="62.4">[19]</text>
<text x="113.8" y="64.2">[19]</text>
<text x="243.6" y="60.6">MIPI_DPHY_CSI1_RX_D2P</text>
<text x="243.6" y="64.2">MIPI_DPHY_CSI1_RX_D3N</text>
<text x="243.6" y="66">MIPI_DPHY_CSI1_RX_D3P</text>
<text x="264" y="60.6">[19]</text>
<text x="264" y="64.2">[19]</text>
<text x="264" y="66">[19]</text>
<text x="94.2" y="67.7">MIPI_DPHY_DSI_TX_D3N</text>
<text x="94.2" y="69.5">MIPI_DPHY_DSI_TX_D3P</text>
<text x="113.8" y="67.7">[19]</text>
<text x="113.8" y="69.5">[19]</text>
<text x="243.6" y="101.5">MIPI_DPHY_CSI3_RX_D0N</text>
<text x="264" y="101.5">[19]</text>
<text x="243.6" y="103.3">MIPI_DPHY_CSI3_RX_D0P</text>
<text x="243.6" y="106.8">MIPI_DPHY_CSI3_RX_D1N</text>
<text x="264" y="103.3">[19]</text>
<text x="264" y="106.8">[19]</text>
<text x="69.7" y="109.5">MIPI_DCPHY_VREG</text>
<text x="69.7" y="113">MIPI_DCPHY_AVDD</text>
<text x="243.6" y="108.6">MIPI_DPHY_CSI3_RX_D1P</text>
<text x="243.6" y="112.2">MIPI_DPHY_CSI3_RX_CLKN</text>
<text x="243.6" y="114">MIPI_DPHY_CSI3_RX_CLKP</text>
<text x="264" y="108.6">[19]</text>
<text x="264.9" y="112.2">[19]</text>
<text x="264.9" y="114">[19]</text>
</g>
<g font-size="1.6" fill="#00007f">
<text x="220.5" y="77.7">C1500</text>
<text x="231.1" y="77.7">C1501</text>
<text x="220.5" y="79.5">100nF</text>
<text x="231.1" y="79.5">1uF</text>
<text x="220.5" y="90.2">C1502</text>
<text x="220.5" y="91.9">1uF</text>
<text x="88.9" y="109.7">C1503</text>
<text x="92.5" y="113.3">R1502</text>
<text x="94.2" y="109.7">1uF</text>
<text x="103.1" y="113.3">0R</text>
<text x="74.7" y="115.1">C1504</text>
<text x="74.7" y="116.8">1uF</text>
<text x="83.6" y="115.1">C1505</text>
<text x="83.6" y="116.8">1uF</text>
<text x="92.5" y="116.8">R1503</text>
<text x="74.7" y="127.5">C1506</text>
<text x="74.7" y="129.3">1uF</text>
<text x="220.5" y="136.4">C1507</text>
<text x="231.1" y="136.4">C1508</text>
<text x="74.7" y="140">C1509</text>
<text x="74.7" y="141.7">1uF</text>
<text x="220.5" y="138.2">100nF</text>
<text x="231.1" y="138.2">1uF</text>
<text x="8.9" y="147.1">RK3576</text>
<text x="8.9" y="145.3">U1000O</text>
<text x="220.5" y="148.8">C1510</text>
<text x="154.7" y="156">RK3576</text>
<text x="154.7" y="154.2">U1000P</text>
<text x="220.5" y="150.6">1uF</text>
</g>
<text font-size="1.6" fill="#01ff00" x="103.1" y="116.8">NC/0R</text>
<g font-size="1.5">
<text x="90.7" y="120.4">D-PHY 4.5Gbps &amp; C-PHY 2.5Gsps 0.85V</text>
<text x="90.7" y="121.8">D-PHY 2.5Gbps &amp; C-PHY 1.5Gsps 0.75V</text>
</g>
<g font-size="1.4" fill="#00007f">
<text x="220.5" y="40.3">DPHY:</text>
<text x="225.8" y="40.3">Diff</text>
<text x="230.2" y="40.3">100</text>
<text x="233.9" y="40.3">Ohm</text>
<text x="237.5" y="40.3">± 10%</text>
<text x="74.7" y="42.1">DPHY:</text>
<text x="74.7" y="43.5">CPHY:</text>
<text x="80" y="42.1">Diff</text>
<text x="80" y="43.5">Single</text>
<text x="84.4" y="42.1">100</text>
<text x="86.2" y="43.5">50</text>
<text x="88.1" y="42.1">Ohm</text>
<text x="89" y="43.5">Ohm</text>
<text x="91.7" y="42.1">± 10%</text>
<text x="92.6" y="43.5">± 10%</text>
<text x="74.7" y="77.6">DPHY:</text>
<text x="80" y="77.6">Diff</text>
<text x="84.4" y="77.6">100</text>
<text x="88.1" y="77.6">Ohm</text>
<text x="91.7" y="77.6">± 10%</text>
<text x="74.7" y="79.1">CPHY:</text>
<text x="80" y="79.1">Single</text>
<text x="86.2" y="79.1">50</text>
<text x="89" y="79.1">Ohm</text>
<text x="92.6" y="79.1">± 10%</text>
<text x="220.5" y="127.4">DPHY:</text>
<text x="225.8" y="127.4">Diff</text>
<text x="230.2" y="127.4">100</text>
<text x="233.9" y="127.4">Ohm</text>
<text x="237.5" y="127.4">± 10%</text>
</g>
<g font-size="1.3">
<text x="30.8" y="1.3">5</text>
<text x="88.8" y="1.3">4</text>
<text x="146.9" y="1.3">3</text>
<text x="205" y="1.3">2</text>
<text x="263.1" y="1.3">1</text>
<text x=".5" y="28.4">D</text>
<text x="292.6" y="28.4">D</text>
<text x=".5" y="79.5">C</text>
<text x="292.6" y="79.5">C</text>
<text x=".5" y="130.6">B</text>
<text x="292.6" y="130.6">B</text>
<text x=".5" y="181.7">A</text>
<text x="292.6" y="181.7">A</text>
<text x="30.8" y="207.4">5</text>
<text x="88.8" y="207.4">4</text>
<text x="146.9" y="207.4">3</text>
<text x="205" y="207.4">2</text>
<text x="263.1" y="207.4">1</text>
</g>
<g font-size="1.2">
<text x="239" y="202.9">Designed by:</text>
<text x="239.1" y="200.3">Date:</text>
<text x="248.6" y="202.9">Park</text>
<text x="248.7" y="200.3">Tuesday, September 30, 2025</text>
<text x="255.9" y="202.9">Reviewed by:</text>
<text x="265.1" y="202.9">&lt;Checker&gt;</text>
<text x="274.5" y="202.8">Sheet:</text>
<text x="274.7" y="200.3">Rev:</text>
<text x="280.7" y="200.3">V1.3</text>
<text x="281.3" y="202.8">8</text>
<text x="283.6" y="202.8">of 20</text>
</g>
</svg>
